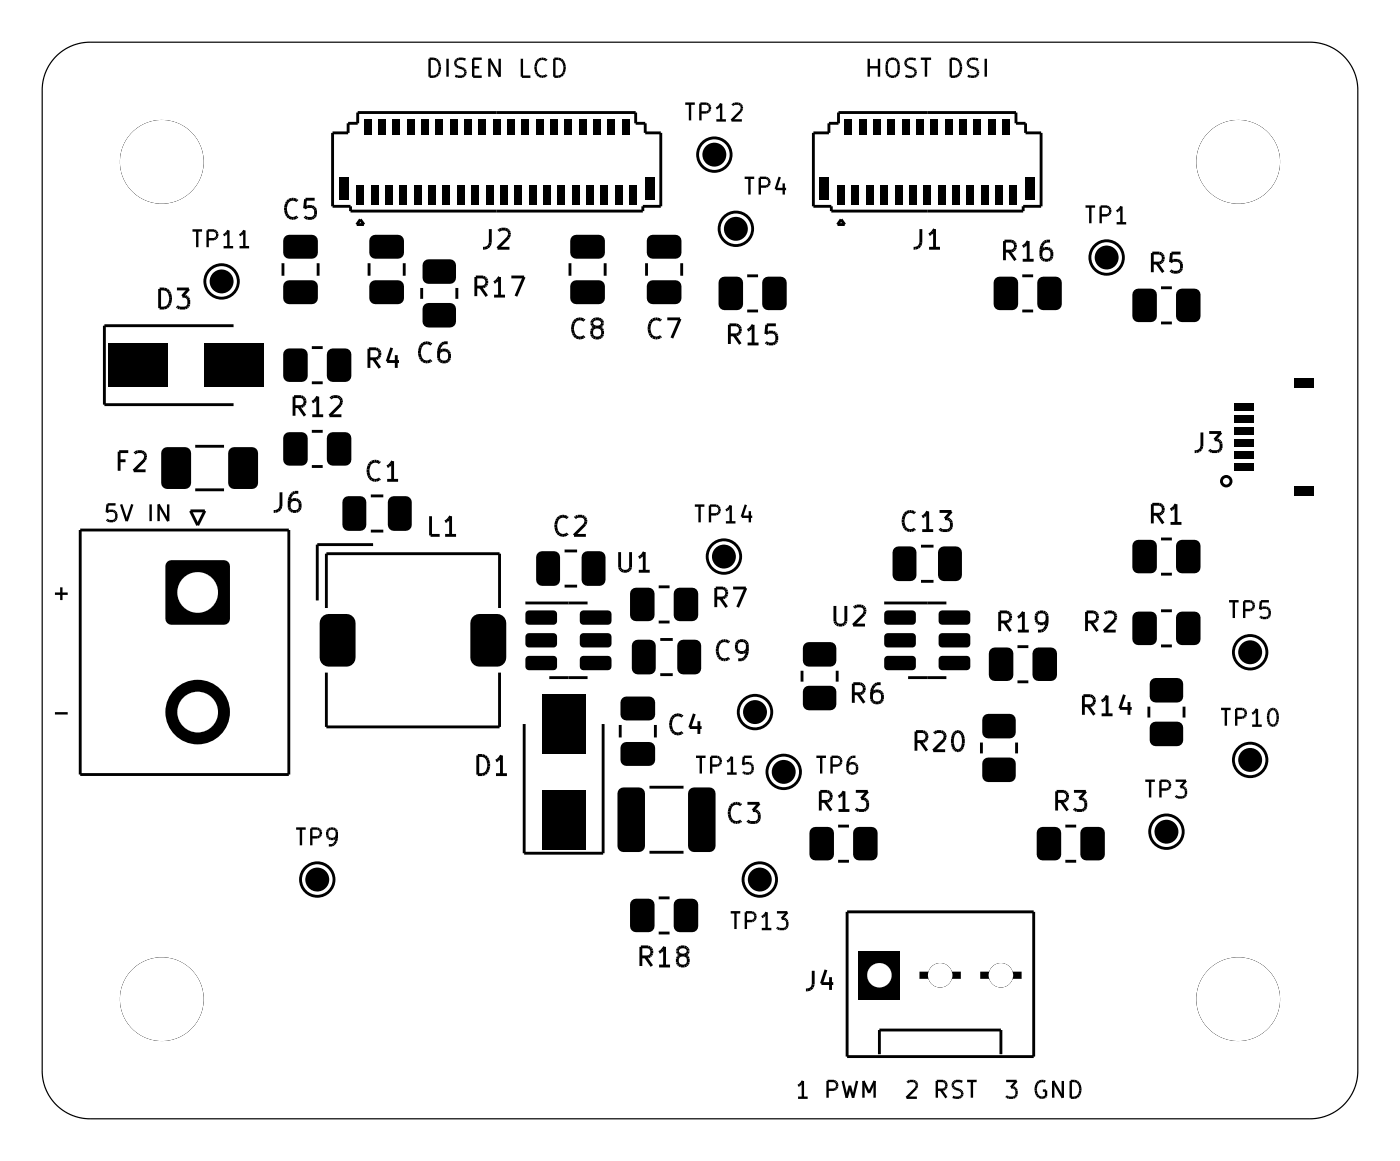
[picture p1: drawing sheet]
<svg xmlns="http://www.w3.org/2000/svg" width="59mm" height="49mm" viewBox="0 0 59 49" stroke-linecap="round" stroke-linejoin="round" font-family="sans-serif">
<g fill="#000">
<path d="M4.5 14.4h2.5v1.8h-2.5zM6.8 18.8l.9-.1 .3 .1v1.4l-.2 .2h-.8l-.2-.1-.1-1.4zM8.5 14.4h2.5v1.8h-2.5zM9.6 18.8l.9-.1 .3 .1v1.4l-.2 .2h-.8l-.2-.1-.1-1.4zM11.9 18.1h.7l.2 .1 .1 1-.2 .2-.6 .1-.2-.2-.1-1zM11.9 14.6h.7l.2 .1 .1 1-.2 .2-.6 .1-.2-.2-.1-1zM11.9 9.9l.2-.1h1l.2 .3v.6l-.3 .1h-1l-.2-.2zM11.9 11.8l.2-.1h1l.2 .3v.6l-.3 .1h-1l-.2-.2zM13.7 18.1h.7l.3 .1v1l-.2 .2-.6 .1-.2-.2v-1zM13.7 14.6h.7l.3 .1v1l-.2 .2-.6 .1-.2-.2v-1zM14.2 7.4h.4v1h-.4zM14.9 7.8h.3v.8h-.3z"/>
<path d="M15.2 5h.3v.6h-.3zM15.5 7.8h.3v.8h-.3zM15.8 5h.3v.6h-.3zM16.1 7.8h.3v.8h-.3zM16.4 5h.3v.6h-.3zM15.5 9.9l.2-.1h1l.2 .3v.6l-.3 .1h-1l-.2-.2zM15.5 11.8l.2-.1h1l.2 .3v.6l-.3 .1h-1l-.2-.2zM16.7 7.8h.3v.8h-.3zM17 5h.3v.6h-.3zM17.3 7.8h.3v.8h-.3zM17.6 5h.3v.6h-.3zM17.9 7.8h.3v.8h-.3z"/>
<path d="M18.2 5h.3v.6h-.3zM18.5 7.8h.3v.8h-.3zM18.8 5h.3v.6h-.3zM17.7 10.9l.2-.1 1 .1 .2 .2-.1 .6-.2 .2-1-.1-.1-.2zM17.7 12.7h.2h1l.2 .2-.1 .6-.2 .2h-1l-.1-.3zM19.1 7.8h.3v.8h-.3zM19.4 5h.3v.6h-.3zM19.7 7.8h.3v.8h-.3zM20 5h.3v.6h-.3zM20.3 7.8h.3v.8h-.3zM20.6 5h.3v.6h-.3zM20.9 7.8h.3v.8h-.3z"/>
<path d="M21.2 5h.3v.6h-.3zM21.5 7.8h.3v.8h-.3zM21.8 5h.3v.6h-.3zM22.1 7.8h.3v.8h-.3zM22.4 5h.3v.6h-.3zM22.7 7.8h.3v.8h-.3zM23 5h.3v.6h-.3zM23.3 7.8h.3v.8h-.3zM23.6 5h.3v.6h-.3zM23.9 7.8h.3v.8h-.3zM24.2 5h.3v.6h-.3zM24.5 7.8h.3v.8h-.3z"/>
<path d="M24.8 5h.3v.6h-.3zM23.9 9.9l.2-.1h1l.2 .3v.6l-.3 .1h-1l-.2-.2zM23.9 11.8l.2-.1h1l.2 .3v.6l-.3 .1h-1l-.2-.2zM25.1 7.8h.3v.8h-.3zM25.4 5h.3v.6h-.3zM25.7 7.8h.3v.8h-.3zM26 5h.3v.6h-.3zM26.3 7.8h.3v.8h-.3zM27 7.4h.4v1h-.4zM27.1 9.9l.2-.1h1l.2 .3v.6l-.3 .1h-1l-.2-.2zM27.1 11.8l.2-.1h1l.2 .3v.6l-.3 .1h-1l-.2-.2zM30.1 11.6h.7l.2 .1 .1 1-.2 .2-.6 .1-.2-.2-.1-1z"/>
<path d="M31.9 11.6h.7l.3 .1v1l-.2 .2-.6 .1-.2-.2v-1zM34.3 7.4h.4v1h-.4zM35 7.8h.3v.8h-.3zM35.3 5h.3v.6h-.3zM35.6 7.8h.3v.8h-.3zM35.9 5h.3v.6h-.3zM36.2 7.8h.3v.8h-.3zM36.5 5h.3v.6h-.3zM36.8 7.8h.3v.8h-.3zM37.1 5h.3v.6h-.3zM37.4 7.8h.3v.8h-.3zM37.7 5h.3v.6h-.3z"/>
<path d="M38 7.8h.3v.8h-.3zM38.3 5h.3v.6h-.3zM38.6 7.8h.3v.8h-.3zM38.9 5h.3v.6h-.3zM39.2 7.8h.3v.8h-.3zM39.5 5h.3v.6h-.3zM39.8 7.8h.3v.8h-.3zM40.1 5h.3v.6h-.3zM40.4 7.8h.3v.8h-.3zM40.7 5h.3v.6h-.3zM41 7.8h.3v.8h-.3zM41.3 5h.3v.6h-.3z"/>
<path d="M41.6 7.8h.3v.8h-.3zM41.9 5h.3v.6h-.3zM42.2 7.8h.3v.8h-.3zM41.6 11.6h.7l.2 .1 .1 1-.2 .2-.6 .1-.2-.2-.1-1zM42.9 7.4h.4v1h-.4zM43.4 11.6h.7l.3 .1v1l-.2 .2-.6 .1-.2-.2v-1zM47.4 12.1h.7l.2 .1 .1 1-.2 .2-.6 .1-.2-.2-.1-1zM49.2 12.1h.7l.3 .1v1l-.2 .2-.6 .1-.2-.2v-1zM51.6 19.4h.8v.3h-.8zM51.6 18.9h.8v.3h-.8zM51.6 18.4h.8v.3h-.8zM51.6 17.9h.8v.3h-.8z"/>
<path d="M51.6 17.4h.8v.3h-.8zM51.6 16.9h.8v.3h-.8zM54.1 15.8h.8v.4h-.8zM7 23.5l.2-.1h2.2l.1 .1 .1 .2v2.2l-.1 .1-.1 .1h-2.2l-.2-.1-.1-.1v-2.2zM13.4 25.8l.3-.1h.9l.2 .1 .1 .2v1.5l-.2 .3-1 .1-.3-.2v-.2v-1.5zM14.4 20.8l.7-.1 .2 .2v1l-.1 .3h-.6l-.3-.2v-1zM16.3 20.8l.7-.1 .2 .2v1l-.1 .3h-.6l-.3-.2v-1zM19.7 25.8l.3-.1h.9l.2 .1 .1 .2v1.5l-.2 .3-1 .1-.3-.2v-.2v-1.5zM22 25.6l1.2-.1 .1 .2v.3l-.2 .1h-1l-.1-.1zM22 26.5h1.2l.1 .1v.4l-.2 .1h-1l-.1-.2zM22 27.5l1.2-.1 .1 .2v.3l-.2 .1h-1l-.1-.1zM22.5 23.1l.7-.1 .2 .2v1l-.1 .3h-.6l-.3-.2v-1z"/>
<path d="M22.7 33h1.8v2.5h-1.8zM22.7 29h1.8v2.5h-1.8zM24.3 27.5l1.2-.1 .1 .2v.3l-.2 .1h-1.1l-.1-.1zM24.3 26.5h1.2l.1 .1v.4l-.2 .1h-1.1l-.1-.2zM24.3 25.6l1.2-.1 .1 .2v.3l-.2 .1h-1.1l-.1-.1zM24.4 23.1l.7-.1 .2 .2v1l-.1 .3h-.6l-.3-.2v-1zM25.9 33l.8-.1 .2 .2 .1 2.3-.2 .2h-.7l-.3-.1v-2.3zM26 31.1l.2-.1h1l.2 .3v.6l-.3 .1h-1l-.2-.2zM26 29.2l.2-.1h1l.2 .3v.6l-.3 .1h-1l-.2-.2zM26.4 37.6h.7l.2 .1 .1 1-.2 .2-.6 .1-.2-.2-.1-1zM26.4 24.6h.7l.2 .1 .1 1-.2 .2-.6 .1-.2-.2-.1-1zM26.5 26.8l.7-.1 .2 .2v1l-.1 .3h-.6l-.3-.2v-1z"/>
<path d="M28.2 37.6h.7l.3 .1v1l-.2 .2-.6 .1-.2-.2v-1zM28.2 24.6h.7l.3 .1v1l-.2 .2-.6 .1-.2-.2v-1zM28.4 26.8l.7-.1 .2 .2v1l-.1 .3h-.6l-.3-.2v-1zM28.8 33l.9-.1 .2 .2v2.3l-.1 .2h-.8l-.2-.1v-2.3zM33.9 34.6h.7l.2 .1 .1 1-.2 .2-.6 .1-.2-.2-.1-1zM33.6 26.9l.2-.1 1 .1 .2 .2-.1 .6-.2 .2-1-.1-.1-.2zM33.6 28.7h.2h1l.2 .2-.1 .6-.2 .2h-1l-.1-.3zM35.7 34.6h.7l.3 .1v1l-.2 .2-.6 .1-.2-.2v-1zM35.9 39.7h1.7v2.1h-1.7zM37 25.6l1.2-.1 .1 .2v.3l-.2 .1h-1l-.1-.1zM37 26.5h1.2l.1 .1v.4l-.2 .1h-1l-.1-.2zM37 27.5l1.2-.1 .1 .2v.3l-.2 .1h-1l-.1-.1z"/>
<path d="M37.4 22.9l.7-.1 .2 .2v1l-.1 .3h-.6l-.3-.2v-1zM39.3 27.5l1.2-.1 .1 .2v.3l-.2 .1h-1.1l-.1-.1zM39.3 26.5h1.2l.1 .1v.4l-.2 .1h-1.1l-.1-.2zM39.3 25.6l1.2-.1 .1 .2v.3l-.2 .1h-1.1l-.1-.1zM39.3 22.9l.7-.1 .2 .2v1l-.1 .3h-.6l-.3-.2v-1zM41.1 29.9l.2-.1 1 .1 .2 .2-.1 .6-.2 .2-1-.1-.1-.2zM41.1 31.7h.2h1l.2 .2-.1 .6-.2 .2h-1l-.1-.3zM41.4 27.1h.7l.2 .1 .1 1-.2 .2-.6 .1-.2-.2-.1-1zM43.4 34.6h.7l.2 .1 .1 1-.2 .2-.6 .1-.2-.2-.1-1zM43.2 27.1h.7l.3 .1v1l-.2 .2-.6 .1-.2-.2v-1zM45.2 34.6h.7l.3 .1v1l-.2 .2-.6 .1-.2-.2v-1zM47.4 25.6h.7l.2 .1 .1 1-.2 .2-.6 .1-.2-.2-.1-1z"/>
<path d="M47.4 22.6h.7l.2 .1 .1 1-.2 .2-.6 .1-.2-.2-.1-1zM49.2 25.6h.7l.3 .1v1l-.2 .2-.6 .1-.2-.2v-1zM49.2 22.6h.7l.3 .1v1l-.2 .2-.6 .1-.2-.2v-1zM48.1 28.4l.2-.1 1 .1 .2 .2-.1 .6-.2 .2-1-.1-.1-.2zM48.1 30.2h.2h1l.2 .2-.1 .6-.2 .2h-1l-.1-.3zM54.1 20.3h.8v.4h-.8z"/>
<circle cx="9.3" cy="11.8" r=".5"/>
<circle cx="29.9" cy="6.5" r=".5"/>
<circle cx="30.8" cy="9.6" r=".5"/>
<circle cx="46.3" cy="10.8" r=".5"/>
<circle cx="8.3" cy="29.8" r="1.35"/>
<circle cx="13.3" cy="36.8" r=".5"/>
<circle cx="30.3" cy="23.3" r=".5"/>
<circle cx="31.6" cy="29.8" r=".5"/>
<circle cx="31.8" cy="36.8" r=".5"/>
<circle cx="32.8" cy="32.3" r=".5"/>
<circle cx="48.8" cy="34.8" r=".5"/>
<circle cx="52.3" cy="31.8" r=".5"/>
<circle cx="52.3" cy="27.3" r=".5"/>
</g>
<path d="M39.3 40.6v.3zM41.8 40.6v.3z" fill="none" stroke="#000" stroke-width="1.7" stroke-linecap="butt"/>
<g fill="#fff">
<circle cx="51.8" cy="41.8" r="1.75"/>
<circle cx="36.8" cy="40.8" r=".51"/>
<circle cx="39.3" cy="40.8" r=".51"/>
<circle cx="41.8" cy="40.8" r=".51"/>
<circle cx="8.3" cy="24.8" r=".85"/>
<circle cx="8.3" cy="29.8" r=".85"/>
<circle cx="6.8" cy="41.8" r="1.75"/>
<circle cx="51.8" cy="6.8" r="1.75"/>
<circle cx="6.8" cy="6.8" r="1.75"/>
</g>
<g fill="none" stroke="#000" stroke-width=".1">
<path d="M33.4 45.9h.4zM33.6 45.2v.7zM33.6 45.2l-.2 .2M34.6 45.2v.7zM34.6 45.2h.3zM34.6 45.5h.3zM44 45.2v.7zM44 45.2l.4 .7M44.4 45.2v.7zM44.8 45.2v.7zM44.8 45.2h.1zM44.8 45.9h.1z"/>
<path d="M44.9 45.2l.2 .1 .1 .2M45.2 45.5v.1zM45.2 45.6l-.1 .2-.2 .1"/>
</g>
<g fill="none" stroke="#000" stroke-width=".12">
<path d="M4.4 13.6v3.3zM4.4 13.6h5.4zM4.4 16.9h5.4zM8.2 18.7h1.2zM11.8 11v.5zM13 18h.5zM13 19.5h.5zM13 14.5h.5zM13 16h.5zM13.3 11v.5zM13.9 5.6v3zM13.9 8.6h.8z"/>
<path d="M13.9 5.6h.7zM14.6 5.2v.4zM14.6 5.2h.4zM14.7 8.6v.2zM14.7 8.8h6.1zM14.9 9.4h.3zM14.9 9.4l.2-.2 .1 .2M15 4.7v.5zM15 4.7h5.8zM15.4 11v.5zM16.9 11v.5zM17.6 12v.5z"/>
<path d="M19.1 12v.5zM20.8 4.7h5.8zM20.8 8.8h6.1zM23.8 11v.5zM25.3 11v.5zM26.6 4.7v.5zM26.6 5.2h.4zM26.9 8.6v.2zM26.9 8.6h.7zM27 5.2v.4zM27 5.6h.6zM27 11v.5z"/>
<path d="M27.6 5.6v3zM28.5 11v.5zM31.2 11.5h.5zM31.2 13h.5zM34 5.6v3zM34 8.6h.8zM34 5.6h.7zM34.7 5.2v.4zM34.7 5.2h.4zM34.8 8.6v.2zM34.8 8.8h4zM35 9.4h.3z"/>
<path d="M35 9.4l.2-.2 .1 .2M35.1 4.7v.5zM35.1 4.7h3.7zM38.8 4.7h3.7zM38.8 8.8h4zM42.5 4.7v.5zM42.5 5.2h.4zM42.7 11.5h.5zM42.7 13h.5zM42.8 8.6v.2zM42.8 8.6h.7zM42.9 5.2v.4z"/>
<path d="M42.9 5.6h.6zM43.5 5.6v3zM48.5 12h.5zM48.5 13.5h.5zM3.4 22.2v10.2zM3.4 32.4h8.7zM3.4 22.2h8.7zM8 21.4h.6zM8 21.4l.3 .6 .3-.6M8.2 20.5h1.2zM12.1 22.2v10.2zM13.3 22.8h2.3z"/>
<path d="M13.3 22.8v2.3zM13.6 23.1v2.3zM13.6 23.1h7.3zM13.6 28.1v2.3zM13.6 30.4h7.3zM15.5 20.7h.5zM15.5 22.2h.5zM20.9 23.1v2.3zM20.9 28.1v2.3zM21.9 30.3v5.4zM21.9 35.7h3.3zM22 25.2h1.8z"/>
<path d="M23 28.3h.8zM23.6 23h.5zM23.6 24.5h.5zM23.8 25.2h.8zM23.8 28.3h.8zM25.2 30.3v5.4zM25.9 30.3v.5zM27.2 32.9h1.4zM27.2 35.6h1.4zM27.4 30.3v.5zM27.5 37.5h.5zM27.5 39h.5z"/>
<path d="M27.5 24.5h.5zM27.5 26h.5zM27.6 26.7h.5zM27.6 28.2h.5zM33.5 28v.5zM35 28v.5zM35 34.5h.5zM35 36h.5zM35.4 38.1h7.8zM35.4 38.1v6.1zM37 25.2h1.8zM38 28.3h.8z"/>
<path d="M38.5 22.8h.5zM38.5 24.3h.5zM38.8 25.2h.8zM38.8 28.3h.8zM41 31v.5zM42.5 31v.5zM42.5 27h.5zM42.5 28.5h.5zM43.2 38.1v6.1zM44.5 34.5h.5zM44.5 36h.5zM48 29.5v.5z"/>
<path d="M48.5 25.5h.5zM48.5 27h.5zM48.5 22.5h.5zM48.5 24h.5zM49.5 29.5v.5zM35.4 44.2h7.8zM36.8 43.1h5zM36.8 43.1v1zM41.8 43.1v1z"/>
<circle cx="9.3" cy="11.8" r=".7"/>
<circle cx="29.9" cy="6.5" r=".7"/>
<circle cx="30.8" cy="9.6" r=".7"/>
<circle cx="46.3" cy="10.8" r=".7"/>
<circle cx="13.3" cy="36.8" r=".7"/>
<circle cx="30.3" cy="23.3" r=".7"/>
<circle cx="31.6" cy="29.8" r=".7"/>
<circle cx="31.8" cy="36.8" r=".7"/>
<circle cx="32.8" cy="32.3" r=".7"/>
<circle cx="48.8" cy="34.8" r=".7"/>
<circle cx="51.3" cy="20.1" r=".2"/>
<circle cx="52.3" cy="31.8" r=".7"/>
<circle cx="52.3" cy="27.3" r=".7"/>
</g>
<g fill="#000">
<circle cx="6.8" cy="6.8" r="1.75"/>
<circle cx="51.8" cy="6.8" r="1.75"/>
<circle cx="8.3" cy="24.8" r=".85"/>
<circle cx="8.3" cy="29.8" r=".85"/>
<circle cx="6.8" cy="41.8" r="1.75"/>
<circle cx="36.8" cy="40.8" r=".51"/>
<circle cx="39.3" cy="40.8" r=".51"/>
<circle cx="41.8" cy="40.8" r=".51"/>
<circle cx="51.8" cy="41.8" r="1.75"/>
</g>
<path d="M1.8 3.8v41zM3.8 1.8h51zM3.8 1.8l-.8 .1-.7 .4-.4 .7-.1 .8M54.8 1.8l.7 .1 .7 .4 .4 .7 .2 .8M56.8 3.8v41zM1.8 44.8l.1 .7 .4 .7 .7 .4 .8 .2M3.8 46.8h51zM56.8 44.8l-.2 .7-.4 .7-.7 .4-.7 .2" fill="none" stroke="#000" stroke-width=".05"/>
<g fill="#fff">
<circle cx="51.8" cy="41.8" r="1.75"/>
<circle cx="36.8" cy="40.8" r=".51"/>
<circle cx="39.3" cy="40.8" r=".51"/>
<circle cx="41.8" cy="40.8" r=".51"/>
<circle cx="8.3" cy="24.8" r=".85"/>
<circle cx="8.3" cy="29.8" r=".85"/>
<circle cx="6.8" cy="41.8" r="1.75"/>
<circle cx="51.8" cy="6.8" r="1.75"/>
<circle cx="6.8" cy="6.8" r="1.75"/>
</g>
<g font-size="1.1">
<text x="11.9" y="9.2">C5</text>
<text x="20.3" y="10.4">J2</text>
<text x="38.3" y="10.4">J1</text>
<text x="42.1" y="10.9">R16</text>
<text x="48.1" y="11.4">R5</text>
<text x="6.6" y="12.9">D3</text>
<text x="12.4" y="17.4">R12</text>
<text x="15.4" y="15.4">R4</text>
<text x="17.5" y="15.2">C6</text>
<text x="20" y="12.4">R17</text>
<text x="23.9" y="14.2">C8</text>
<text x="27.1" y="14.2">C7</text>
<text x="30.6" y="14.4">R15</text>
<text x="5" y="19.7">F2</text>
<text x="11.5" y="21.4">J6</text>
<text x="15.4" y="20.1">C1</text>
<text x="17.9" y="22.4">L1</text>
<text x="23.2" y="22.4">C2</text>
<text x="25.9" y="23.9">U1</text>
<text x="37.9" y="22.2">C13</text>
<text x="48.1" y="21.9">R1</text>
<text x="50" y="18.9">J3</text>
<text x="29.9" y="25.4">R7</text>
<text x="30" y="27.6">C9</text>
<text x="34.9" y="26.2">U2</text>
<text x="35.6" y="29.4">R6</text>
<text x="41.9" y="26.4">R19</text>
<text x="45.4" y="29.9">R14</text>
<text x="45.4" y="26.4">R2</text>
<text x="19.9" y="32.4">D1</text>
<text x="28" y="30.7">C4</text>
<text x="30.5" y="34.4">C3</text>
<text x="34.4" y="33.9">R13</text>
<text x="38.4" y="31.4">R20</text>
<text x="44.1" y="33.9">R3</text>
<text x="26.9" y="40.4">R18</text>
<text x="33.8" y="41.4">J4</text>
</g>
<g font-size="1">
<text x="18.2" y="3.2">DISEN LCD</text>
<text x="36.5" y="3.2">HOST DSI</text>
</g>
<g font-size=".9">
<text x="28.9" y="5.1">TP12</text>
<text x="8.3" y="10.4">TP11</text>
<text x="31.2" y="8.2">TP4</text>
<text x="45.5" y="9.4">TP1</text>
<text x="4.6" y="21.8">5V IN</text>
<text x="29.3" y="21.9">TP14</text>
<text x="2.3" y="25.1">+</text>
<text x="51.5" y="25.9">TP5</text>
<text x="2.4" y="30.1">-</text>
<text x="12.5" y="35.4">TP9</text>
<text x="29.3" y="32.4">TP15</text>
<text x="34.2" y="32.4">TP6</text>
<text x="48" y="33.4">TP3</text>
<text x="51.3" y="30.4">TP10</text>
<text x="30.8" y="38.9">TP13</text>
<text x="35" y="45.9">1 PWM 2 RST 3 GND</text>
</g>
</svg>
